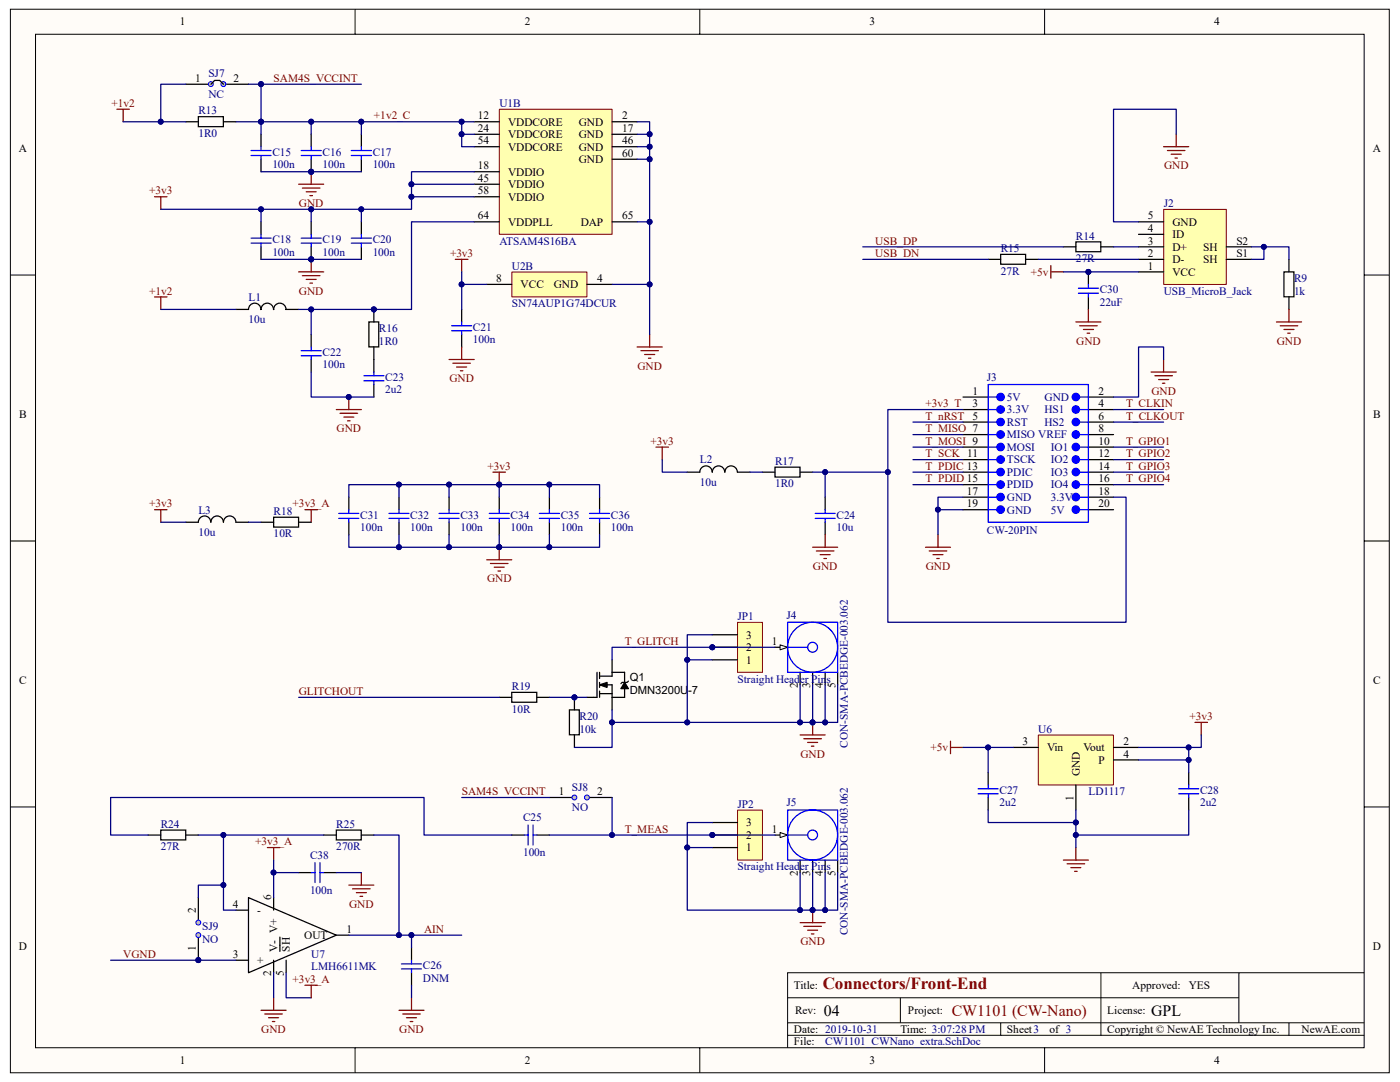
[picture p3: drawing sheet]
<svg xmlns="http://www.w3.org/2000/svg" width="279mm" height="216mm" viewBox="0 0 279 216" stroke-linecap="round" stroke-linejoin="round" font-family="sans-serif">
<path d="M2.1 1.9h275.2v212.2h-275.2z" fill="#fffcf8"/>
<path d="M2.1 1.8h275.2v212.3h-275.2z" fill="none" stroke="#000" stroke-width=".2"/>
<path d="M7.1 6.9h265.1v202.2h-265.1z" fill="#fffcf8"/>
<g fill="none" stroke="#000" stroke-width=".2">
<path d="M7.1 6.8h265.1v202.3h-265.1zM70.9 1.8v5M139.7 1.8v5M208.5 1.8v5M2.1 54.9h5M272.3 54.9h5M2.1 107.9h5M272.3 107.9h5M2.1 161h5M272.3 161h5M157.2 199.1h90M179.7 199.1v5"/>
<path d="M219.7 194.1v12.5M247.2 194.1h-90v15M272.3 194.1h-25.1v10M70.9 209.1v5M139.7 209.1v5M157.2 206.6h115.1M157.2 204.1h115.1M199.7 204.1v2.5M208.5 209.1v5M257.2 204.1v2.5"/>
</g>
<path d="M232.3 41.8h12.4v14.9h-12.4z" fill="#ffffb0"/>
<path d="M232.2 41.8h12.5v14.9h-12.5z" fill="none" stroke="#800000" stroke-width=".2"/>
<g fill="none" stroke="#000" stroke-width=".25">
<path d="M197.2 51.8h2.5M199.7 50.8h5v1.9h-5zM204.7 51.8h2.5M212.2 49.3h2.5M214.7 48.3h5v1.9h-5zM219.7 49.3h2.5M227.2 51.8h5M227.2 49.3h5M227.2 54.3h5M227.2 44.3h5M227.2 46.8h5M244.7 51.8h5"/>
<path d="M244.7 49.3h5M192.2 79.2h5M217.2 79.2h5M192.2 81.7h5M192.2 84.2h5M192.2 86.7h5M192.2 89.2h5M192.2 91.7h5M192.2 94.2h5M192.2 96.7h5M192.2 99.2h5M217.2 81.7h5"/>
<path d="M217.2 84.2h5M217.2 86.7h5M217.2 89.2h5M217.2 91.7h5M217.2 94.2h5M217.2 96.7h5M217.2 99.2h5M192.2 101.7h5M217.2 101.7h5M154.7 129.2h2.5M167.2 134.2v2.5"/>
</g>
<path d="M232.2 29.3h5M233 30h3.5M233.7 30.8h2M234.5 31.5h.5M234.7 26.8v2.5" fill="none" stroke="#800000" stroke-width=".25"/>
<g fill="none" stroke="#00f" stroke-width=".25">
<path d="M197.2 76.7h20v27.5h-20zM197.2 79.2h1.7M215.5 79.2h1.7M197.2 81.7h1.7M197.2 86.7h1.7M197.2 84.2h1.7M197.2 91.7h1.7M197.2 89.2h1.7M197.2 96.7h1.7M197.2 94.2h1.7M197.2 99.2h1.7M215.5 81.7h1.7"/>
<path d="M215.5 86.7h1.7M215.5 84.2h1.7M215.5 91.7h1.7M215.5 89.2h1.7M215.5 96.7h1.7M215.5 94.2h1.7M215.5 99.2h1.7M197.2 101.7h1.7M215.5 101.7h1.7"/>
<circle cx="162.2" cy="129.2" r="5"/>
<circle cx="162.2" cy="129.2" r=".99"/>
</g>
<g fill="#00f" stroke="#00f" stroke-width=".25">
<circle cx="199.7" cy="81.7" r=".74"/>
<circle cx="199.7" cy="79.2" r=".74"/>
<circle cx="199.7" cy="86.7" r=".74"/>
<circle cx="199.7" cy="84.2" r=".74"/>
<circle cx="199.7" cy="91.7" r=".74"/>
<circle cx="199.7" cy="89.2" r=".74"/>
<circle cx="199.7" cy="96.7" r=".74"/>
<circle cx="199.7" cy="94.2" r=".74"/>
<circle cx="214.7" cy="81.7" r=".73"/>
<circle cx="214.7" cy="79.2" r=".73"/>
<circle cx="214.7" cy="86.7" r=".74"/>
<circle cx="214.7" cy="84.2" r=".73"/>
<circle cx="214.7" cy="91.7" r=".74"/>
<circle cx="214.7" cy="89.2" r=".74"/>
<circle cx="214.7" cy="96.7" r=".74"/>
<circle cx="214.7" cy="94.2" r=".74"/>
<circle cx="199.7" cy="101.7" r=".74"/>
<circle cx="199.7" cy="99.2" r=".74"/>
<circle cx="214.7" cy="101.7" r=".74"/>
<circle cx="214.7" cy="99.2" r=".74"/>
</g>
<path d="M155.7 128.7l1.5 .5-1.5 .5z" fill="#fffcf8"/>
<path d="M155.7 128.7l1.5 .5-1.5 .5z" fill="none" stroke="#000" stroke-width=".2"/>
<path d="M159.7 134.2v2.5M162.2 134.2v2.5M164.7 134.2v2.5M154.7 166.6h2.5M167.2 171.6v2.5" fill="none" stroke="#000" stroke-width=".25"/>
<g fill="none" stroke="#00f" stroke-width=".25">
<path d="M157.2 124.2h10v10h-10zM157.2 129.2h4"/>
<circle cx="162.2" cy="166.6" r="5"/>
<circle cx="162.2" cy="166.6" r=".98"/>
</g>
<path d="M155.7 166.1l1.5 .5-1.5 .5z" fill="#fffcf8"/>
<path d="M155.7 166.1l1.5 .5-1.5 .5z" fill="none" stroke="#000" stroke-width=".2"/>
<path d="M159.7 171.6v2.5M162.2 171.6v2.5M164.7 171.6v2.5" fill="none" stroke="#000" stroke-width=".25"/>
<path d="M157.2 161.6h10v10h-10zM157.2 166.6h4" fill="none" stroke="#00f" stroke-width=".25"/>
<path d="M102.2 54.3h14.9v4.9h-14.9z" fill="#ffffb0"/>
<path d="M102.2 54.3h14.9v4.9h-14.9z" fill="none" stroke="#800000" stroke-width=".2"/>
<g fill="none" stroke="#000" stroke-width=".25">
<path d="M37.1 16.8h5M44.6 16.8h5M37.1 24.3h2.5M39.6 23.3h5v2h-5zM44.6 24.3h2.5M52.1 26.8v2.5M52.1 31.8v2.5M62.1 26.8v2.5M62.1 31.8v2.5M72.1 26.8v2.5M72.1 31.8v2.5M52.1 44.3v2.5"/>
<path d="M52.1 49.3v2.5M62.1 44.3v2.5M62.1 49.3v2.5M72.1 44.3v2.5M72.1 49.3v2.5M97.1 56.7h5M117.1 56.7h5.1M47.1 61.7l2.5 .1a1.24 1.24 0 0 1 1.2-1.3 1.24 1.24 0 0 1 1.3 1.3 1.25 1.25 0 0 1 1.2-1.3 1.25 1.25 0 0 1 1.3 1.3v-.1M54.6 61.7v.1a1.24 1.24 0 0 1 1.2-1.3 1.24 1.24 0 0 1 1.3 1.3v-.1M57.1 61.7h2.5M62.1 66.7v2.5M62.1 71.7v2.5"/>
<path d="M73.6 64.2h2v5h-2zM74.6 61.7v2.5M74.6 69.2v5M74.6 76.7v2.5M92.1 61.7v2.5M92.1 66.7v2.5"/>
</g>
<g fill="none" stroke="#800000" stroke-width=".25">
<path d="M23.3 21.8h2.5M24.6 21.8v2.5M30.8 39.3h2.5M32.1 39.3v2.5M59.6 36.8h5M60.3 37.5h3.6M61.1 38.3h2M61.8 39h.6M62.1 34.3v2.5M30.8 59.2h2.5M32.1 59.2v2.5M59.6 54.3h5"/>
<path d="M60.3 55h3.6M61.1 55.8h2M61.8 56.5h.6M62.1 51.8v2.5M69.6 79.2v2.5M89.6 71.7h5M90.4 72.5h3.5M91.1 73.2h2M91.9 74h.5M92.1 69.2v2.5M127.1 69.2h5.1M127.9 70h3.5"/>
<path d="M128.7 70.7h2M129.4 71.5h.5M129.6 66.7v2.5M67.1 81.7h5M67.9 82.5h3.5M68.6 83.2h2M69.4 84h.5"/>
</g>
<g fill="none" stroke="#00f" stroke-width=".25">
<path d="M50.1 31h4M50.1 30h4M52.1 29.3v.7M52.1 31v.8M60.1 31h4M60.1 30h4M62.1 29.3v.7M62.1 31v.8M70.1 31h4M70.1 30h4M72.1 29.3v.7M72.1 31v.8"/>
<path d="M50.1 48.5h4M50.1 47.5h4M52.1 46.8v.7M52.1 48.5v.8M60.1 48.5h4M60.1 47.5h4M62.1 46.8v.7M62.1 48.5v.8M70.1 48.5h4M70.1 47.5h4M72.1 46.8v.7M72.1 48.5v.8"/>
<path d="M60.1 71h4M60.1 70h4M62.1 69.2v.8M62.1 71v.7M72.6 76h4M72.6 75h4M74.6 74.2v.8M74.6 76v.7M90.1 66h4M90.1 65h4M92.1 64.2v.8M92.1 66v.7"/>
</g>
<g fill="#000080" stroke="#000080" stroke-width=".2">
<circle cx="62.1" cy="51.8" r=".49"/>
<circle cx="62.1" cy="34.3" r=".49"/>
<circle cx="74.6" cy="61.7" r=".49"/>
<circle cx="69.6" cy="79.2" r=".49"/>
</g>
<g fill="#c0c0c0" stroke="#00f" stroke-width=".2">
<circle cx="42.1" cy="16.8" r=".49"/>
<circle cx="44.6" cy="16.8" r=".49"/>
</g>
<g fill="none" stroke="#000" stroke-width=".25">
<path d="M42.1 16.8l.7-.8h1l.8 .8M37.1 104.2h2.5a1.24 1.24 0 0 1 1.2-1.2 1.24 1.24 0 0 1 1.3 1.2M42.1 104.2a1.24 1.24 0 0 1 1.2-1.2 1.24 1.24 0 0 1 1.3 1.2M44.6 104.2a1.24 1.24 0 0 1 1.2-1.2 1.24 1.24 0 0 1 1.3 1.2h2.5M52.1 104.2h2.5M54.6 103.2h5v2h-5zM59.6 104.2h2.5M99.6 139.1h2.5M102.1 138.2h5v1.9h-5zM107.1 139.1h2.5M114.6 139.1v2.5M119.1 134.2v4.9h-2"/>
<path d="M119.7 136.7l1.5-.5v1zM119.7 136.7h2.5v4.9M119.7 138.4h2.5M119.7 134.2v1.2M119.7 136.2v1M119.7 137.9v1.2M122.2 131.7v3.2h-2.5M122.2 134.2h2.5v2M124.7 136.2l.7 1.2h-1.5zM124.7 137.4v1.7h-2.5M125.4 135.9l-.2 .3h-1.1l-.2 .2M113.6 141.6h2v5h-2z"/>
<path d="M114.6 146.6v2.5"/>
</g>
<g fill="none" stroke="#800000" stroke-width=".25">
<path d="M30.8 101.7h2.5M32.1 101.7v2.5M60.9 101.7h2.5M62.1 101.7v2.5M159.7 146.6h5M160.4 147.4h3.5M161.2 148.1h2M161.9 148.9h.5M162.2 144.1v2.5M159.7 184.1h5M160.4 184.8h3.5M161.2 185.6h2"/>
<path d="M161.9 186.4h.5M162.2 181.6v2.5"/>
</g>
<path d="M119.7 136.7l1.5-.5v1zM124.7 136.2l.7 1.2h-1.5z" fill="#000"/>
<g fill="#000080" stroke="#000080" stroke-width=".2">
<circle cx="162.2" cy="181.6" r=".48"/>
<circle cx="162.2" cy="144.1" r=".48"/>
<circle cx="114.6" cy="139.1" r=".49"/>
</g>
<path d="M147.2 124.2h5v10h-5z" fill="#ffffb0"/>
<path d="M147.2 124.2h5v10h-5z" fill="none" stroke="#800000" stroke-width=".2"/>
<path d="M142.2 131.7h5M142.2 129.2h5M142.2 126.7h5" fill="none" stroke="#000" stroke-width=".25"/>
<circle cx="142.2" cy="129.2" r=".49" fill="#000080" stroke="#000080" stroke-width=".2"/>
<path d="M147.2 161.7h5v9.9h-5z" fill="#ffffb0"/>
<path d="M147.2 161.6h5v10h-5z" fill="none" stroke="#800000" stroke-width=".2"/>
<g fill="none" stroke="#000" stroke-width=".25">
<path d="M137.2 94.2h2.5a1.24 1.24 0 0 1 1.2-1.2 1.24 1.24 0 0 1 1.2 1.2 1.25 1.25 0 0 1 1.3-1.2 1.25 1.25 0 0 1 1.2 1.2M144.7 94.2a1.24 1.24 0 0 1 1.2-1.2 1.24 1.24 0 0 1 1.3 1.2M147.2 94.2h2.5M152.2 94.2h2.5M154.7 93.2h5v2h-5zM159.7 94.2h2.5M164.7 99.2v2.5M164.7 104.2v2.5M109.6 159.1h5M117.1 159.1h5.1M102.1 166.6h2.5M107.1 166.6h2.5"/>
<path d="M142.2 169.1h5M142.2 166.6h5M142.2 164.1h5"/>
</g>
<circle cx="142.2" cy="166.6" r=".49" fill="#000080" stroke="#000080" stroke-width=".2"/>
<path d="M162.7 103.4h4M162.7 102.4h4M164.7 101.7v.7M164.7 103.4v.8M104.6 166.6h.8M105.4 164.6v4M106.4 166.6h.7M106.4 164.6v4" fill="none" stroke="#00f" stroke-width=".25"/>
<g fill="none" stroke="#800000" stroke-width=".25">
<path d="M229.7 74.2h5M230.5 75h3.5M231.2 75.7h2M232 76.5h.5M232.2 71.7v2.5M130.9 89.2h2.5M132.2 89.2v2.5M162.2 109.2h5M162.9 109.9h3.5M163.7 110.7h2M164.4 111.4h.5M164.7 106.7v2.5"/>
<path d="M184.7 109.2h5M185.4 109.9h3.6M186.2 110.7h2M186.9 111.4h.6M187.2 106.7v2.5M54.6 199.1v2.5M52.1 201.6h5M52.9 202.3h3.4M53.6 203.1h2M54.4 203.8h.4"/>
</g>
<g fill="#c0c0c0" stroke="#00f" stroke-width=".2">
<circle cx="114.6" cy="159.1" r=".49"/>
<circle cx="117.1" cy="159.1" r=".49"/>
</g>
<path d="M99.7 21.8h22.5v25h-22.5z" fill="#ffffb0"/>
<path d="M99.7 21.8h22.5v25h-22.5z" fill="none" stroke="#800000" stroke-width=".2"/>
<path d="M94.6 24.3h5M94.6 26.8h5M94.6 29.3h5M94.6 34.3h5M94.6 36.8h5M94.6 39.3h5M122.2 24.3h4.9M122.2 26.8h4.9M122.2 29.3h4.9M122.2 31.8h4.9M94.6 44.3h5M122.2 44.3h4.9" fill="none" stroke="#000" stroke-width=".25"/>
<path d="M207.2 146.7h15v9.9h-15z" fill="#ffffb0"/>
<path d="M207.2 146.7h15v9.9h-15z" fill="none" stroke="#800000" stroke-width=".2"/>
<g fill="none" stroke="#000" stroke-width=".25">
<path d="M217.2 54.3v2.4M217.2 59.2v2.5M256.2 54.3h2v4.9h-2zM257.2 51.8v2.5M257.2 59.2v2.5M69.6 99.2v2.5M79.6 99.2v2.5M89.6 99.2v2.5M99.6 99.2v2.5M109.6 99.2v2.5M119.7 99.2v2.5M69.6 104.2v2.5"/>
<path d="M79.6 104.2v2.5M89.6 104.2v2.5M99.6 104.2v2.5M109.6 104.2v2.5M119.7 104.2v2.5M197.2 154.1v2.5M197.2 159.1v2.5M202.2 149.1h5M214.7 156.6v5M222.2 149.1h5M222.2 151.6h5M237.2 154.1v2.5"/>
<path d="M237.2 159.1v2.5M29.6 166.6h2.5M32.1 165.6h5v2h-5zM37.1 166.6h2.5M39.6 179.1v5M49.6 179.1l17.5 7.5-17.5 7.5zM54.6 179.1v2.5M59.6 174.1h2.5M64.6 166.6h2.5M64.6 174.1h2.5M67.1 165.6h5v2h-5zM72.1 166.6h2.5"/>
<path d="M39.6 186.6v5M47.1 181.6h2.5M47.1 191.6h2.5M54.6 191.6v2.5M55.9 187v2.8M57.1 191.6v2.5M67.1 186.6h2.5M82.1 189.1v2.5M82.1 194.1v2.5"/>
</g>
<g fill="none" stroke="#800000" stroke-width=".25">
<path d="M90.9 51.8h2.5M92.1 51.8v2.5M209.7 53v2.5M209.7 54.3h2.5M214.7 64.2h5M215.5 65h3.5M216.2 65.7h2M217 66.5h.5M217.2 61.7v2.5M254.7 64.2h5.1M255.5 65h3.5M256.2 65.7h2.1"/>
<path d="M257 66.5h.5M257.2 61.7v2.5M98.4 94.2h2.5M99.6 94.2v2.5M97.1 111.7h5M97.9 112.4h3.5M98.6 113.2h2M99.4 113.9h.5M99.6 109.2v2.5M189.7 147.9v2.5M189.7 149.1h2.5M238.5 144.1h2.5"/>
<path d="M239.7 144.1v2.5M53.4 169.1h2.5M54.6 169.1v2.5M69.6 176.6h5M70.4 177.4h3.5M71.1 178.1h2M71.9 178.9h.5M72.1 174.1v2.5M212.2 171.6h5M213 172.4h3.5M213.7 173.1h2M214.5 173.9h.5"/>
<path d="M214.7 169.1v2.5M60.9 196.6h2.5M62.1 196.6v2.5M82.1 199.1v2.5M79.6 201.6h5M80.4 202.3h3.5M81.1 203.1h2M81.9 203.8h.5"/>
</g>
<g fill="none" stroke="#00f" stroke-width=".25">
<path d="M215.2 57.5h4M215.2 58.5h4M217.2 56.7v.8M217.2 58.5v.7M67.6 103.4h4M67.6 102.4h4M69.6 101.7v.7M69.6 103.4v.8M77.6 103.4h4M77.6 102.4h4M79.6 101.7v.7M79.6 103.4v.8"/>
<path d="M87.6 103.4h4M87.6 102.4h4M89.6 101.7v.7M89.6 103.4v.8M97.6 103.4h4M97.6 102.4h4M99.6 101.7v.7M99.6 103.4v.8M107.6 103.4h4M107.6 102.4h4M109.6 101.7v.7M109.6 103.4v.8"/>
<path d="M117.6 103.4h4M117.6 102.4h4M119.7 101.7v.7M119.7 103.4v.8M195.2 157.4h4M195.2 158.4h4M197.2 156.6v.8M197.2 158.4v.7M235.2 157.4h4M235.2 158.4h4M237.2 156.6v.8M237.2 158.4v.7"/>
<path d="M62.1 174.1h.8M62.9 172.1v4M63.9 172.1v4M63.9 174.1h.7M80.1 193.3h4M80.1 192.3h4M82.1 191.6v.7M82.1 193.3v.8"/>
</g>
<g fill="#000080" stroke="#000080" stroke-width=".2">
<circle cx="217.2" cy="54.2" r=".49"/>
<circle cx="99.6" cy="96.7" r=".49"/>
<circle cx="99.6" cy="109.2" r=".49"/>
<circle cx="252.2" cy="49.3" r=".48"/>
<circle cx="129.6" cy="26.8" r=".49"/>
<circle cx="129.6" cy="29.3" r=".49"/>
<circle cx="129.6" cy="31.8" r=".49"/>
<circle cx="129.6" cy="44.3" r=".49"/>
<circle cx="129.6" cy="56.7" r=".49"/>
<circle cx="92.1" cy="24.3" r=".49"/>
<circle cx="72.1" cy="24.3" r=".49"/>
<circle cx="62.1" cy="24.3" r=".49"/>
<circle cx="52.1" cy="24.3" r=".49"/>
<circle cx="92.1" cy="26.8" r=".49"/>
<circle cx="82.1" cy="36.8" r=".49"/>
<circle cx="82.1" cy="39.3" r=".49"/>
<circle cx="72.1" cy="41.8" r=".48"/>
<circle cx="62.1" cy="41.8" r=".49"/>
<circle cx="52.1" cy="41.8" r=".49"/>
<circle cx="92.1" cy="56.7" r=".49"/>
<circle cx="62.1" cy="34.3" r=".49"/>
<circle cx="62.1" cy="51.8" r=".49"/>
<circle cx="62.1" cy="61.7" r=".49"/>
<circle cx="69.6" cy="79.2" r=".49"/>
<circle cx="52.1" cy="16.8" r=".49"/>
<circle cx="32.1" cy="24.3" r=".49"/>
<circle cx="142.2" cy="129.2" r=".49"/>
<circle cx="164.7" cy="144.1" r=".49"/>
<circle cx="162.2" cy="144.1" r=".48"/>
<circle cx="159.7" cy="144.1" r=".49"/>
<circle cx="159.7" cy="181.6" r=".49"/>
<circle cx="162.2" cy="181.6" r=".48"/>
<circle cx="164.7" cy="181.6" r=".49"/>
<circle cx="114.6" cy="139.1" r=".49"/>
<circle cx="122.1" cy="144.1" r=".48"/>
<circle cx="137.2" cy="169.1" r=".49"/>
<circle cx="137.2" cy="144.1" r=".49"/>
<circle cx="137.2" cy="131.7" r=".49"/>
<circle cx="82.1" cy="186.6" r=".49"/>
<circle cx="79.6" cy="186.6" r=".49"/>
<circle cx="122.1" cy="166.6" r=".48"/>
<circle cx="142.2" cy="166.6" r=".49"/>
<circle cx="187.2" cy="101.7" r=".49"/>
<circle cx="177.2" cy="94.2" r=".49"/>
<circle cx="164.7" cy="94.2" r=".49"/>
<circle cx="197.2" cy="149.1" r=".49"/>
<circle cx="214.7" cy="164.1" r=".49"/>
<circle cx="214.7" cy="166.6" r=".49"/>
<circle cx="237.2" cy="151.6" r=".48"/>
<circle cx="237.2" cy="149.1" r=".48"/>
<circle cx="74.6" cy="61.7" r=".49"/>
<circle cx="79.6" cy="96.7" r=".49"/>
<circle cx="89.6" cy="96.7" r=".49"/>
<circle cx="109.6" cy="96.7" r=".49"/>
<circle cx="109.6" cy="109.2" r=".49"/>
<circle cx="89.6" cy="109.2" r=".49"/>
<circle cx="79.6" cy="109.2" r=".49"/>
<circle cx="44.6" cy="166.6" r=".48"/>
<circle cx="44.6" cy="176.6" r=".48"/>
<circle cx="39.6" cy="191.6" r=".49"/>
<circle cx="54.6" cy="174.1" r=".49"/>
</g>
<g fill="none" stroke="#000080" stroke-width=".25">
<path d="M37.1 16.8h-5v7.5h5M49.6 16.8h2.5v7.5h-5M52.1 16.8h20M24.6 24.3h7.5M52.1 34.3h20M62.1 24.3v2.5M72.1 24.3v2.5M82.1 36.8h12.5M82.1 39.3h12.5M92.1 24.3v2.5h2.5M92.1 26.8v2.5h2.5M94.6 24.3h-42.5v2.5"/>
<path d="M94.6 34.3h-12.5v7.5h-30v2.5M127.1 24.3h2.5v42.4M127.1 31.8h2.5M127.1 29.3h2.5M127.1 26.8h2.5M234.7 26.8v-5h-12.5v22.5h5M32.1 41.8h20M52.1 51.8h20M62.1 41.8v2.5M72.1 41.8v2.5M92.1 54.3v2.4M94.6 44.3h-12.5v17.4h-22.5"/>
<path d="M97.1 56.7h-5v5M122.2 56.7h7.4M127.1 44.3h2.5M172.2 49.3h40M172.2 51.8h25M207.2 51.8h20M212.2 54.3h15M222.2 49.3h5M249.7 49.3h2.5v2.5h-2.5M252.2 49.3h5v2.5M32.1 61.7h15M62.1 61.7v5"/>
<path d="M62.1 74.2v5h12.5M232.2 71.7v-2.5h-5v10h-5M69.6 99.2v-2.5h50.1v2.5M79.6 96.7v2.5M89.6 96.7v2.5M99.6 96.7v2.5M109.6 96.7v2.5M132.2 91.7v2.5h5M149.7 94.2h2.5M162.2 94.2h2.5v5M164.7 94.2h12.5M182.2 89.2h10"/>
<path d="M182.2 91.7h10M182.2 94.2h10M182.2 96.7h10M182.2 84.2h10M182.2 86.7h10M192.2 99.2h-5v2.5h5M192.2 81.7h-15v42.5h47.5v-25h-2.5M222.2 89.2h10M222.2 91.7h10M222.2 94.2h10M222.2 96.7h10M222.2 84.2h10"/>
<path d="M222.2 81.7h10M32.1 104.2h5M49.6 104.2h2.5M69.6 106.7v2.5h50.1v-2.5M79.6 106.7v2.5M89.6 106.7v2.5M99.6 106.7v2.5M109.6 106.7v2.5M187.2 101.7v5M59.6 139.1h40M109.6 139.1h7.5M137.2 131.7h5"/>
<path d="M142.2 126.7h-5v17.4M154.7 129.2h-32.5v2.5M159.7 136.7v7.4M162.2 136.7v7.4M164.7 136.7v7.4M167.2 136.7v7.4h-45v-2.5M92.1 159.1h17.5M122.2 159.1v7.5M122.2 144.1v5h-7.6M192.2 149.1h10M197.2 149.1v5M227.2 151.6h10v2.5"/>
<path d="M227.2 149.1h10v2.5M239.7 146.6v2.5h-2.5M29.6 166.6h-7.5v-7.5h62.5v7.5h17.5M39.6 166.6h25M44.6 166.6v15h2.5M54.6 174.1h5M54.6 171.6v7.5M67.1 174.1h5M74.6 166.6h5v20M109.6 166.6h45.1M137.2 169.1h5M142.2 164.1h-5v17.5h22.5"/>
<path d="M159.7 174.1v7.5h7.5v-7.5M162.2 174.1v7.5M164.7 174.1v7.5M197.2 161.6v2.5h17.5M214.7 161.6v7.5M237.2 161.6v5h-22.5M22.1 191.6h25M54.6 194.1v5M57.1 194.1v5h5M69.6 186.6h22.5M82.1 186.6v2.5M82.1 196.6v2.5"/>
</g>
<g fill="#c0c0c0" stroke="#00f" stroke-width=".2">
<circle cx="39.6" cy="186.6" r=".49"/>
<circle cx="39.6" cy="184.1" r=".49"/>
</g>
<g fill="#000080" stroke="#000080" stroke-width=".2">
<circle cx="39.6" cy="191.6" r=".49"/>
<circle cx="44.6" cy="176.6" r=".48"/>
</g>
<path d="M44.6 176.6h-5v2.5" fill="none" stroke="#000080" stroke-width=".25"/>
<text font-size="3.4" fill="#800000" x="164.2" y="197.4">Connectors/Front-End</text>
<g font-size="3.2">
<text x="164.4" y="202.6">04</text>
<text x="229.7" y="202.6">GPL</text>
</g>
<text font-size="3.2" fill="#800000" x="189.9" y="202.6">CW1101 (CW-Nano)</text>
<g font-size="2.3">
<text x="35.9" y="5.1">1</text>
<text x="104.7" y="5.1">2</text>
<text x="173.5" y="5.1">3</text>
<text x="242.3" y="5.1">4</text>
<text x="39" y="16.3">1</text>
<text x="46.6" y="16.3">2</text>
<text x="95.4" y="23.8">12</text>
<text x="124.2" y="23.8">2</text>
<text x="95.4" y="26.3">24</text>
<text x="95.4" y="28.8">54</text>
<text x="101.4" y="25.1">VDDCORE</text>
<text x="101.4" y="27.6">VDDCORE</text>
<text x="115.5" y="25.1">GND</text>
<text x="115.5" y="27.6">GND</text>
<text x="124.2" y="26.3">17</text>
<text x="124.2" y="28.8">46</text>
<text x="3.8" y="30.4">A</text>
<text x="95.4" y="33.8">18</text>
<text x="101.4" y="30.1">VDDCORE</text>
<text x="101.4" y="35.1">VDDIO</text>
<text x="115.5" y="30.1">GND</text>
<text x="115.5" y="32.6">GND</text>
<text x="124.2" y="31.3">60</text>
<text x="274" y="30.4">A</text>
<text x="95.4" y="36.3">45</text>
<text x="95.4" y="38.8">58</text>
<text x="101.4" y="37.5">VDDIO</text>
<text x="101.4" y="40">VDDIO</text>
<text x="95.4" y="43.8">64</text>
<text x="101.4" y="45">VDDPLL</text>
<text x="115.9" y="45">DAP</text>
<text x="124.2" y="43.8">65</text>
<text x="229.1" y="43.8">5</text>
<text x="229.1" y="46.3">4</text>
<text x="234" y="45">GND</text>
<text x="234" y="47.5">ID</text>
<text x="229.1" y="53.8">1</text>
<text x="229.1" y="51.3">2</text>
<text x="229.1" y="48.8">3</text>
<text x="234" y="52.5">D-</text>
<text x="234" y="50">D+</text>
<text x="240.1" y="52.5">SH</text>
<text x="240.1" y="50">SH</text>
<text x="246.7" y="51.3">S1</text>
<text x="246.7" y="48.8">S2</text>
<text x="99" y="56.3">8</text>
<text x="103.9" y="57.5">VCC</text>
<text x="110.5" y="57.5">GND</text>
<text x="119.2" y="56.3">4</text>
<text x="234" y="55">VCC</text>
<text x="3.8" y="83.4">B</text>
<text x="194.1" y="78.7">1</text>
<text x="194.1" y="81.2">3</text>
<text x="194.1" y="83.7">5</text>
<text x="219.2" y="78.7">2</text>
<text x="219.2" y="81.2">4</text>
<text x="219.2" y="83.7">6</text>
<text x="274" y="83.4">B</text>
<text x="219.2" y="86.2">8</text>
<text x="219.2" y="88.7">10</text>
<text x="219.2" y="91.2">12</text>
<text x="219.2" y="93.7">14</text>
<text x="193" y="98.7">17</text>
<text x="193" y="101.2">19</text>
<text x="219.2" y="96.2">16</text>
<text x="219.2" y="98.7">18</text>
<text x="219.2" y="101.2">20</text>
<text x="148.9" y="129.9">2</text>
<text x="148.9" y="127.4">3</text>
<text x="154.1" y="128.7">1</text>
<text x="3.8" y="136.5">C</text>
<text x="148.9" y="132.4">1</text>
<text x="159.2" y="137.3" transform="rotate(-90 159.2 137.3)">2</text>
<text x="161.7" y="137.3" transform="rotate(-90 161.7 137.3)">3</text>
<text x="164.2" y="137.3" transform="rotate(-90 164.2 137.3)">4</text>
<text x="166.7" y="137.3" transform="rotate(-90 166.7 137.3)">5</text>
<text x="274" y="136.5">C</text>
<text x="204.1" y="148.7">3</text>
<text x="209" y="149.9">Vin</text>
<text x="216.3" y="149.9">Vout</text>
<text x="224.2" y="148.7">2</text>
<text x="215.5" y="154.9" transform="rotate(-90 215.5 154.9)">GND</text>
<text x="219.2" y="152.4">P</text>
<text x="224.2" y="151.2">4</text>
<text x="111.5" y="158.7">1</text>
<text x="119.2" y="158.7">2</text>
<text x="214.2" y="159.8" transform="rotate(-90 214.2 159.8)">1</text>
<text x="148.9" y="167.4">2</text>
<text x="148.9" y="164.9">3</text>
<text x="154.1" y="166.1">1</text>
<text x="148.9" y="169.9">1</text>
<text x="54.1" y="179.6" transform="rotate(-90 54.1 179.6)">6</text>
<text x="159.2" y="174.8" transform="rotate(-90 159.2 174.8)">2</text>
<text x="161.7" y="174.8" transform="rotate(-90 161.7 174.8)">3</text>
<text x="164.2" y="174.8" transform="rotate(-90 164.2 174.8)">4</text>
<text x="166.7" y="174.8" transform="rotate(-90 166.7 174.8)">5</text>
<text x="39.1" y="182.1" transform="rotate(-90 39.1 182.1)">2</text>
<text x="46.5" y="181.1">4</text>
<text x="51.4" y="182.4">-</text>
<text x="3.8" y="189.5">D</text>
<text x="39.1" y="189.7" transform="rotate(-90 39.1 189.7)">1</text>
<text x="46.5" y="191.1">3</text>
<text x="55.4" y="189.9" transform="rotate(-90 55.4 189.9)">V- V+</text>
<text x="57.9" y="189.9" transform="rotate(-90 57.9 189.9)">SH</text>
<text x="60.7" y="187.4">OUT</text>
<text x="69.1" y="186.1">1</text>
<text x="274" y="189.5">D</text>
<text x="51.4" y="192.4">+</text>
<text x="54.1" y="194.7" transform="rotate(-90 54.1 194.7)">2</text>
<text x="56.6" y="194.7" transform="rotate(-90 56.6 194.7)">5</text>
<text x="158.4" y="197.4">Title:</text>
<text x="226" y="197.4">Approved:</text>
<text x="237.2" y="197.4">YES</text>
<text x="158.7" y="202.4">Rev:</text>
<text x="181.2" y="202.4">Project:</text>
<text x="221" y="202.4">License:</text>
<text x="158.4" y="206.1">Date: 2019-10-31</text>
<text x="158.4" y="208.6">File:</text>
<text x="179.7" y="206.1">Time: 3:07:28 PM</text>
<text x="201" y="206.1">Sheet3</text>
<text x="209.5" y="206.1">of 3</text>
<text x="221" y="206.1">Copyright © NewAE Technology Inc.</text>
<text x="259.8" y="206.1">NewAE.com</text>
<text x="35.9" y="212.3">1</text>
<text x="104.7" y="212.3">2</text>
<text x="173.5" y="212.3">3</text>
<text x="242.3" y="212.3">4</text>
</g>
<g font-size="2.3" fill="#000080">
<text x="41.6" y="15.3">SJ7</text>
<text x="39.6" y="22.8">R13</text>
<text x="41.6" y="19.6">NC</text>
<text x="99.7" y="21.3">U1B</text>
<text x="39.6" y="27.3">1R0</text>
<text x="54.4" y="31.1">C15</text>
<text x="54.4" y="33.5">100n</text>
<text x="64.4" y="31.1">C16</text>
<text x="64.4" y="33.5">100n</text>
<text x="74.4" y="31.1">C17</text>
<text x="74.4" y="33.5">100n</text>
<text x="232.2" y="41.3">J2</text>
<text x="214.7" y="47.8">R14</text>
<text x="54.4" y="48.5">C18</text>
<text x="54.4" y="51">100n</text>
<text x="64.4" y="48.5">C19</text>
<text x="64.4" y="51">100n</text>
<text x="74.4" y="48.5">C20</text>
<text x="74.4" y="51">100n</text>
<text x="99.7" y="48.8">ATSAM4S16BA</text>
<text x="102.2" y="53.8">U2B</text>
<text x="199.7" y="50.3">R15</text>
<text x="214.7" y="52.3">27R</text>
<text x="199.7" y="54.8">27R</text>
<text x="219.5" y="58.5">C30</text>
<text x="232.2" y="58.8">USB_MicroB_Jack</text>
<text x="258.3" y="56.3">R9</text>
<text x="258.3" y="58.8">1k</text>
<text x="49.6" y="60">L1</text>
<text x="49.6" y="64.5">10u</text>
<text x="102.2" y="61.3">SN74AUP1G74DCUR</text>
<text x="219.5" y="61">22uF</text>
<text x="64.4" y="71">C22</text>
<text x="75.6" y="66.3">R16</text>
<text x="75.6" y="68.7">1R0</text>
<text x="94.4" y="66">C21</text>
<text x="94.4" y="68.5">100n</text>
<text x="64.4" y="73.5">100n</text>
<text x="76.9" y="76">C23</text>
<text x="197" y="76">J3</text>
<text x="76.9" y="78.5">2u2</text>
<text x="201" y="80">5V</text>
<text x="201" y="82.5">3.3V</text>
<text x="208.5" y="80">GND</text>
<text x="208.5" y="82.5">HS1</text>
<text x="201" y="85">RST</text>
<text x="201" y="87.5">MISO VREF</text>
<text x="201" y="90">MOSI</text>
<text x="208.5" y="85">HS2</text>
<text x="209.7" y="90">IO1</text>
<text x="139.7" y="92.5">L2</text>
<text x="154.7" y="92.7">R17</text>
<text x="201" y="92.5">TSCK</text>
<text x="201" y="95">PDIC</text>
<text x="209.7" y="92.5">IO2</text>
<text x="209.7" y="95">IO3</text>
<text x="139.7" y="97">10u</text>
<text x="154.7" y="97.2">1R0</text>
<text x="201" y="97.5">PDID</text>
<text x="201" y="100">GND</text>
<text x="209.7" y="97.5">IO4</text>
<text x="209.7" y="100">3.3V</text>
<text x="39.6" y="102.5">L3</text>
<text x="39.6" y="107">10u</text>
<text x="54.6" y="102.7">R18</text>
<text x="54.6" y="107.2">10R</text>
<text x="71.9" y="103.5">C31</text>
<text x="71.9" y="106">100n</text>
<text x="81.9" y="103.5">C32</text>
<text x="81.9" y="106">100n</text>
<text x="91.9" y="103.5">C33</text>
<text x="91.9" y="106">100n</text>
<text x="101.9" y="103.5">C34</text>
<text x="101.9" y="106">100n</text>
<text x="111.9" y="103.5">C35</text>
<text x="111.9" y="106">100n</text>
<text x="121.9" y="103.5">C36</text>
<text x="121.9" y="106">100n</text>
<text x="166.9" y="103.5">C24</text>
<text x="166.9" y="106">10u</text>
<text x="197" y="106.5">CW-20PIN</text>
<text x="201" y="102.5">GND</text>
<text x="209.7" y="102.5">5V</text>
<text x="147.2" y="123.7">JP1</text>
<text x="156.9" y="123.4">J4</text>
<text x="102.2" y="137.7">R19</text>
<text x="147.2" y="136.2">Straight Header Pins</text>
<text x="102.2" y="142.2">10R</text>
<text x="115.7" y="143.7">R20</text>
<text x="115.7" y="146.2">10k</text>
<text x="169.2" y="149.2" transform="rotate(-90 169.2 149.2)">CON-SMA-PCBEDGE-003.062</text>
<text x="207.2" y="146.2">U6</text>
<text x="114.2" y="157.9">SJ8</text>
<text x="114.2" y="161.9">NO</text>
<text x="147.2" y="161.2">JP2</text>
<text x="156.9" y="160.9">J5</text>
<text x="199.5" y="158.4">C27</text>
<text x="199.5" y="160.9">2u2</text>
<text x="217.2" y="158.7">LD1117</text>
<text x="239.5" y="158.4">C28</text>
<text x="239.5" y="160.9">2u2</text>
<text x="32.1" y="165.1">R24</text>
<text x="67.1" y="165.1">R25</text>
<text x="104.4" y="163.9">C25</text>
<text x="32.1" y="169.7">27R</text>
<text x="61.9" y="171.4">C38</text>
<text x="67.1" y="169.7">270R</text>
<text x="104.4" y="170.9">100n</text>
<text x="147.2" y="173.6">Straight Header Pins</text>
<text x="61.9" y="178.4">100n</text>
<text x="40.3" y="185.6">SJ9</text>
<text x="40.3" y="188.1">NO</text>
<text x="62.1" y="191.1">U7</text>
<text x="169.2" y="186.6" transform="rotate(-90 169.2 186.6)">CON-SMA-PCBEDGE-003.062</text>
<text x="62.1" y="193.6">LMH6611MK</text>
<text x="84.4" y="193.4">C26</text>
<text x="84.4" y="195.9">DNM</text>
<text x="164.7" y="208.6">CW1101_CWNano_extra.SchDoc</text>
</g>
<g font-size="2.3" fill="#800000">
<text x="54.6" y="16.3">SAM4S_VCCINT</text>
<text x="22.3" y="21.3">+1v2</text>
<text x="74.6" y="23.8">+1v2_C</text>
<text x="232.3" y="33.8">GND</text>
<text x="29.8" y="38.8">+3v3</text>
<text x="59.7" y="41.3">GND</text>
<text x="89.8" y="51.3">+3v3</text>
<text x="174.7" y="48.8">USB_DP</text>
<text x="174.7" y="51.3">USB_DN</text>
<text x="29.8" y="58.8">+1v2</text>
<text x="59.7" y="58.8">GND</text>
<text x="205.7" y="55">+5v</text>
<text x="214.8" y="68.7">GND</text>
<text x="254.8" y="68.7">GND</text>
<text x="89.7" y="76.2">GND</text>
<text x="127.2" y="73.7">GND</text>
<text x="184.7" y="81.2">+3v3_T</text>
<text x="184.7" y="83.7">T_nRST</text>
<text x="224.7" y="83.7">T_CLKOUT</text>
<text x="224.7" y="81.2">T_CLKIN</text>
<text x="229.8" y="78.7">GND</text>
<text x="67.2" y="86.2">GND</text>
<text x="129.8" y="88.7">+3v3</text>
<text x="184.7" y="86.2">T_MISO 7</text>
<text x="184.7" y="88.7">T_MOSI 9</text>
<text x="224.7" y="88.7">T_GPIO1</text>
<text x="97.3" y="93.7">+3v3</text>
<text x="184.7" y="91.2">T_SCK 11</text>
<text x="184.7" y="93.7">T_PDIC 13</text>
<text x="224.7" y="91.2">T_GPIO2</text>
<text x="224.7" y="93.7">T_GPIO3</text>
<text x="29.8" y="101.2">+3v3</text>
<text x="58.4" y="101.2">+3v3_A</text>
<text x="184.7" y="96.2">T_PDID 15</text>
<text x="224.7" y="96.2">T_GPIO4</text>
<text x="162.2" y="113.7">GND</text>
<text x="184.8" y="113.7">GND</text>
<text x="97.2" y="116.2">GND</text>
<text x="124.7" y="128.7">T_GLITCH</text>
<text x="59.6" y="138.7">GLITCHOUT</text>
<text x="237.4" y="143.7">+3v3</text>
<text x="185.7" y="149.9">+5v</text>
<text x="159.7" y="151.2">GND</text>
<text x="92.1" y="158.7">SAM4S_VCCINT</text>
<text x="124.7" y="166.1">T_MEAS</text>
<text x="50.9" y="168.6">+3v3_A</text>
<text x="69.7" y="181.1">GND</text>
<text x="24.6" y="191.1">VGND</text>
<text x="84.6" y="186.1">AIN</text>
<text x="159.7" y="188.6">GND</text>
<text x="58.4" y="196.1">+3v3_A</text>
<text x="52.2" y="206.1">GND</text>
<text x="79.7" y="206.1">GND</text>
</g>
<g font-size="2.2">
<text x="125.7" y="136">Q1</text>
<text x="125.7" y="138.5">DMN3200U-7</text>
</g>
</svg>
